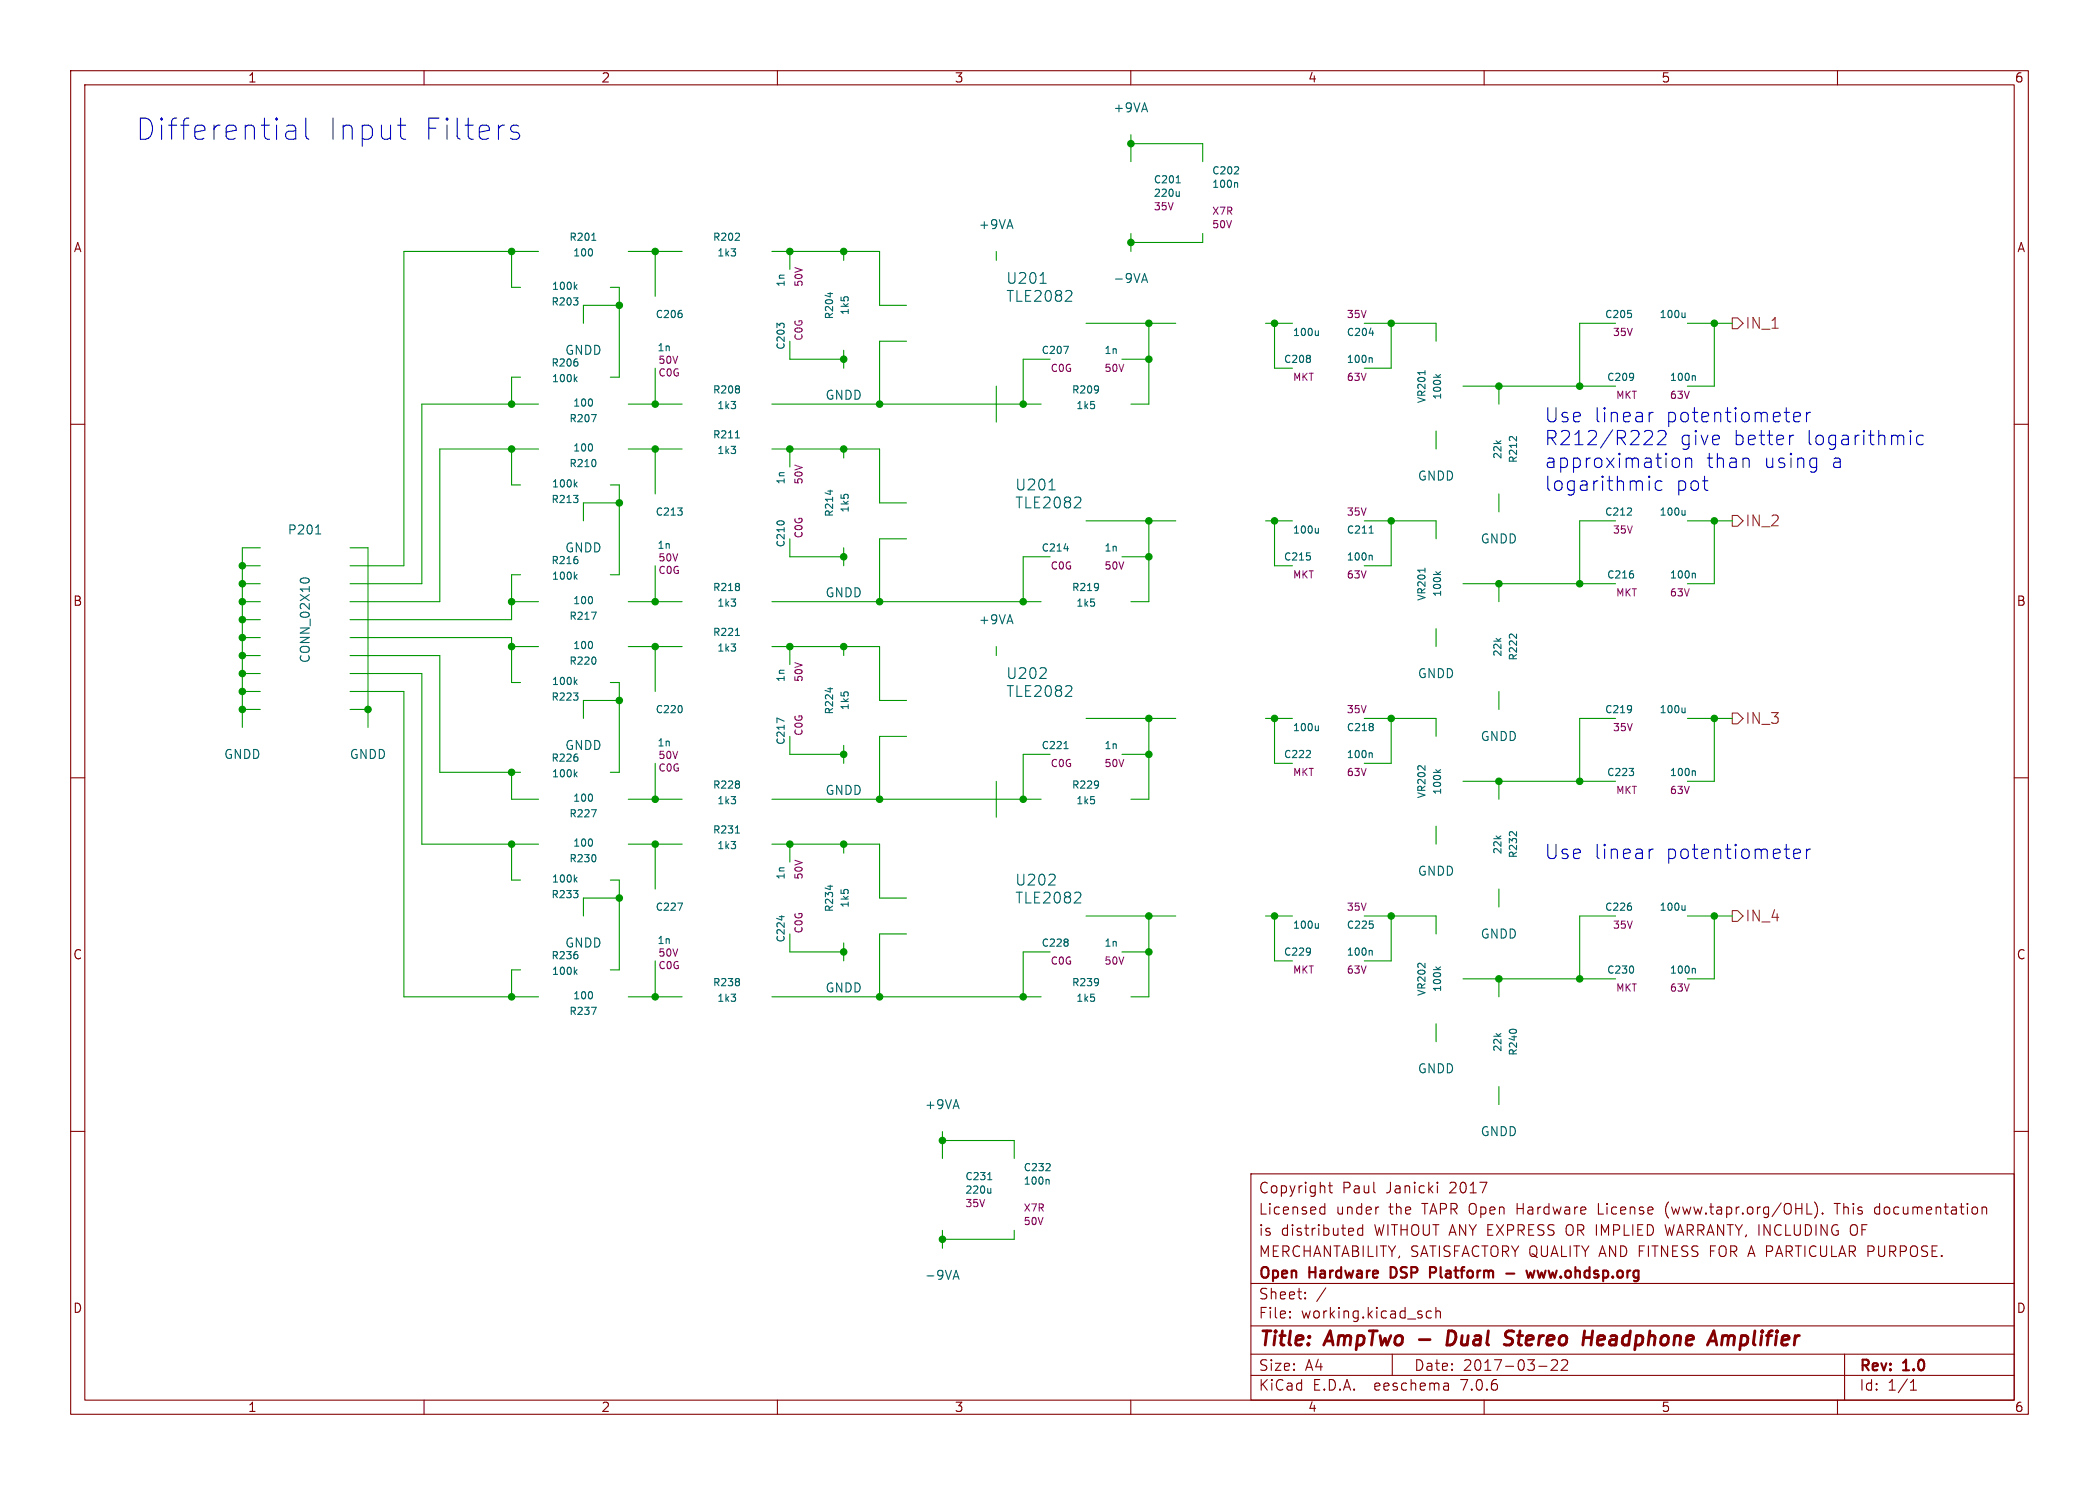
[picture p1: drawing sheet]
<svg xmlns="http://www.w3.org/2000/svg" width="297mm" height="210mm" viewBox="0 0 297 210" stroke-linecap="round" stroke-linejoin="round" font-family="sans-serif">
<g fill="none" stroke="#840000" stroke-width=".15">
<path d="M10 10h277v190h-277zM12 12h273v186h-273zM60 10v2M110 10v2M160 10v2M210 10v2M260 10v2M10 60h2M285 60h2M10 110h2M285 110h2M10 160h2"/>
<path d="M285 160h2M177 166h108v32h-108zM186.9 171.6l.1 .1 .5-.1M186.9 170.8l.1-.1 .5 .1M187.5 170.2v1.5M188 167.7h.5M188.2 167.2v1.3v.1l.3 .1M191.5 173.8v.3l-.7 .1M192.8 173.2v1.5M192.8 173.8l-.4-.1-.3 .3v.4l.1 .2 .2 .1 .4-.1M195 170.7h.1M203.4 167.2v.1"/>
<path d="M203.4 167.7v1M203.4 167.2l-.1 .1h.1M203.4 167.2l.1 .1h-.1M235.6 173.2l.4 1.5M235.7 170.6v.4v.6M255.7 171.7h.7M256.7 170a1.73 1.73 0 0 1 0 2.3M257.9 171.6h.1l-.1 .1M257.9 171.6h-.1l.1 .1M257.9 171.6v.1M259.5 170.2h.9M262.5 173.2a.51 .51 0 0 0-.7 .5v.5a.51 .51 0 0 0 .7 .5"/>
<path d="M265.8 170.7l-.4 .1-.2 .2 .1 .6 .2 .1h.3M280.5 170.8l.2-.1 .3 .1 .1 .9M60 198v2M110 198v2M160 198v2M177 194.5h108M177 191.5h108M177 187.5h108M177 181.5h108M182.5 186.3h.1l-.1 .1M182.5 186.3v.1M182.5 185.5v.1"/>
<path d="M182.5 185.5h.1l-.1 .1M184.7 183.6v.1M184.7 183.6h-.1l.1 .1M184.7 182.8v.1M184.7 182.8h-.1l.1 .1M187.6 182.1l-1.3 2M197 191.5v3M202.5 185.5l-.4-.1-.3 .3v.4l.2 .2 .1 .1 .4-.1M203.2 185.5a.37 .37 0 0 1 .6 .1v.8M203.2 184.9v1.5M204.9 195.7l.1 .9M205 196.5l-.2 .1"/>
<path d="M205 196h-.2M210 198v2M217.7 193.2h1.2M219.5 192.4l.2-.1 .5 .1a.41 .41 0 0 1 .1 .5l-.8 .9h.9M221 192.4l.2-.1 .5 .1a.41 .41 0 0 1 0 .5l-.8 .9h.9M260 198v2M261 191.5v6.5M270.3 196.6h.9M270.3 195.5l.4-.4v1.5"/>
</g>
<path d="M200.8 189.4h1.5M205.7 188.3l-.7-.1-.3 2h.5l.5-.3M213.3 189.2l.4 .1a.49 .49 0 0 1 .3 .5 .49 .49 0 0 1-.4 .4M213.5 188.2l.7 .1M224.1 189.2h1.1M225.4 188.2l-.3 2M226.8 188.9l-.6 .1-.1 .2-.1 .7 .1 .2 .2 .1h.3M227 189.4l-.9 .1M243.7 189.1a.49 .49 0 0 1 .9 .1M243.8 188.9l-.2 1.3M244.6 189.2l-.2 1M245.2 188.9l-.5 .1-.1 .2" fill="none" stroke="#840000" stroke-width=".4"/>
<path d="M197.1 179.2h-.3v1.5h.3M202.3 179.2l.8 .1M203.1 179.9l-.8 .1M216 179.7l.3 1 .3-.7 .2 .7 .3-1M217.6 179.7l.2 1 .3-.7M213.1 180.1h1.2" fill="none" stroke="#840000" stroke-width=".3"/>
<path d="M245.1 45h.8l.7 .7-.7 .8h-.8zM245.1 72.9h.8l.7 .8-.7 .7h-.8zM245.1 100.8h.8l.7 .8-.7 .8h-.8zM245.1 128.8h.8l.7 .7-.7 .8h-.8z" fill="none" stroke="#725600" stroke-width=".15"/>
<g fill="none" stroke="#0000c2" stroke-width=".15">
<path d="M40.6 17.8l.2-.1h.6l.3 .1 .1 .3v1.6M41.8 18.4l-.2 .2h-.8a.59 .59 0 0 0-.4 .5 .59 .59 0 0 0 .4 .6h.8l.2-.1M43.3 16.7v2.6l.1 .3 .3 .1M56.3 17.7h1.1M56.7 19.3l.1 .3 .6 .1M72.2 18.3l.2 .3 1 .2 .1 .3-.1 .5-.3 .1h-.6l-.3-.1M73.4 17.8l-.3-.1h-.4l-.3 .1-.2 .3M233.4 58.3v1.4M233.9 58.3a.51 .51 0 0 0-.5 .4M253.8 59l1-.2-.1-.4-.6-.1-.3 .3v.8l.1 .2 .2 .1 .6-.1M255.6 58.3v1.4M256.2 58.3a.51 .51 0 0 0-.6 .4"/>
<path d="M233 60.9h.4a.54 .54 0 0 1 .3 .8l-1.1 1.2h1.2M233.4 68v1.3M234.9 60.9l-.3 .2M235.2 68.1l-.6-.1-.4 .4v.6l.2 .3h.2h.6M235.7 61.5l-.1 .2-1.1 1.2h1.2M236.7 65a.54 .54 0 0 1 .5-.2 .54 .54 0 0 1 .5 .4v.5a.54 .54 0 0 1-.5 .4 .54 .54 0 0 1-.5-.2M238.5 65a.5 .5 0 0 1 .9 .1v1M238.5 64.8v1.3M253.8 61.5h-.2l-.3 .2M256.9 64.8l.1 .1M257 64.8v1.6v.2M257 66l-.1 .1"/>
<path d="M270.3 60.9v.2M270.3 61.5v1.4M270.3 60.9l-.1 .1 .1 .1M270.3 60.9l.1 .1-.1 .1M272.1 61.6l-.5-.1-.4 .4v.6l.2 .3 .2 .1 .5-.1M233.4 120.1v1.3M233.9 120.1a.51 .51 0 0 0-.5 .4M253.8 120.7l1-.1-.1-.4-.6-.1-.3 .3v.7l.1 .2 .2 .1 .6-.1M255.6 120.1v1.3M256.2 120.1a.51 .51 0 0 0-.6 .4"/>
</g>
<g fill="none" stroke="#009600" stroke-width=".15">
<path d="M160 19.1v3.8M72.4 35.6v5h1.3M76.2 35.6h-19.1v44.4h-7.6M88.9 35.6h7.6M92.7 35.6v6.3M109.2 35.6h15.3v7.6h3.8M111.8 35.6v2.5M119.4 35.6v1.2M141 35.6v1.2M160 20.3h10.2v2.6M160 33v2.6M170.2 33v1.3h-10.2"/>
<path d="M73.7 53.3h-1.3v3.9M76.2 57.2h-16.5v25.4h-10.2M86.4 40.6h1.2v12.7h-1.2M87.6 43.2h-5.1v2.5M88.9 57.2h7.6M92.7 52.1v5.1M109.2 57.2h38.1M111.8 48.3v2.5h7.6M119.4 49.5v2.6M128.3 48.3h-3.8v8.9M141 54.6v5.1M148.6 50.8h-3.8v6.4"/>
<path d="M153.7 45.7h12.7M158.7 50.8h3.9M162.6 45.7v11.5h-2.6M179.1 45.7h3.8M180.3 45.7v6.4h2.6M193 45.7h10.2v2.6M196.8 45.7v6.4h-3.8M207 54.6h21.6M212.1 54.6v2.6M228.6 45.7h-5.1v8.9M238.8 45.7h6.3M242.6 45.7v8.9h-3.8"/>
<path d="M36.8 77.5h-2.5v25.4M49.5 77.5h2.6v25.4M72.4 63.5v5.1h1.3M76.2 63.5h-14v21.6h-12.7M86.4 68.6h1.2v12.7h-1.2M87.6 71.1h-5.1v2.6M88.9 63.5h7.6M92.7 63.5v6.4M109.2 63.5h15.3v7.6h3.8M111.8 76.2v2.5h7.6M111.8 63.5v2.5M119.4 63.5v1.3"/>
<path d="M119.4 77.5v2.5M128.3 76.2h-3.8v8.9M148.6 78.7h-3.8v6.4M153.7 73.7h12.7M158.7 78.7h3.9M162.6 73.7v11.4h-2.6M179.1 73.7h3.8M180.3 73.7v6.3h2.6M193 73.7h10.2v2.5M196.8 73.7v6.3h-3.8M203.2 61v2.5M212.1 69.9v2.5"/>
<path d="M228.6 73.7h-5.1v8.9M238.8 73.7h6.3M242.6 73.7v8.9h-3.8M34.3 85.1h2.5M34.3 82.6h2.5M34.3 80h2.5M34.3 97.8h2.5M34.3 95.3h2.5M34.3 92.7h2.5M34.3 90.2h2.5M34.3 87.6h2.5M49.5 97.8h7.6v43.2h19.1"/>
<path d="M49.5 90.2h22.9v6.3h1.3M49.5 95.3h10.2v24.1h16.5M49.5 92.7h12.7v16.5h11.5M72.4 85.1h3.8M72.4 91.4h3.8M73.7 81.3h-1.3v6.3h-22.9M86.4 96.5h1.2v12.7h-1.2M87.6 99.1h-5.1v2.5M88.9 85.1h7.6M88.9 91.4h7.6M92.7 80v5.1M92.7 91.4v6.4"/>
<path d="M109.2 85.1h38.1M109.2 91.4h15.3v7.7h3.8M111.8 91.4v2.6M119.4 91.4v1.3M141 91.4v1.3M203.2 88.9v2.5M207 82.6h21.6M212.1 82.6v2.5M212.1 97.8v2.5M34.3 100.3h2.5M49.5 100.3h2.6M72.4 109.2v3.8h3.8"/>
<path d="M72.4 119.4v5.1h1.3M88.9 113h7.6M88.9 119.4h7.6M92.7 108v5M92.7 119.4v6.3M109.2 113h38.1M109.2 119.4h15.3v7.6h3.8M111.8 104.1v2.6h7.6M111.8 119.4v2.5M119.4 105.4v2.6M119.4 119.4v1.3M128.3 104.1h-3.8v8.9"/>
<path d="M141 110.5v5.1M148.6 106.7h-3.8v6.3M153.7 101.6h12.7M158.7 106.7h3.9M162.6 101.6v11.4h-2.6M179.1 101.6h3.8M180.3 101.6v6.4h2.6M193 101.6h10.2v2.5M196.8 101.6v6.4h-3.8M203.2 116.8v2.6M207 110.5h21.6M212.1 110.5v2.5"/>
<path d="M228.6 101.6h-5.1v8.9M238.8 101.6h6.3M242.6 101.6v8.9h-3.8M73.7 137.2h-1.3v3.8M86.4 124.5h1.2v12.7h-1.2M87.6 127h-5.1v2.5M92.7 135.9v5.1M111.8 132.1v2.5h7.6M119.4 133.4v2.5M128.3 132.1h-3.8v8.9M148.6 134.6h-3.8v6.4M153.7 129.5h12.7"/>
<path d="M158.7 134.6h3.9M162.6 129.5v11.5h-2.6M179.1 129.5h3.8M180.3 129.5v6.4h2.6M193 129.5h10.2v2.6M196.8 129.5v6.4h-3.8M207 138.4h21.6M212.1 125.7v2.6M212.1 138.4v2.6M228.6 129.5h-5.1v8.9M238.8 129.5h6.3M242.6 129.5v8.9h-3.8"/>
<path d="M88.9 141h7.6M109.2 141h38.1M203.2 144.8v2.5M212.1 153.7v2.5M133.3 160v3.8M133.3 174v2.5M133.3 161.3h10.2v2.5M143.5 174v1.3h-10.2"/>
</g>
<g fill="none" stroke="#006464" stroke-width=".15">
<path d="M83.7 34h.6M83.8 35.4v.6M104 34h.6M104.6 33.1v.3M161.7 39.6h.6M162 38.7l.4 1.2M166.4 25.9h.6M166.9 27.1v.7M166.9 27.7l-.3 .1M174.6 24.6h.7M174.8 25.8l.3 .2v.5M175.2 23.7v.3"/>
<path d="M81.1 42.1h.7l-.4 .4M81.4 53.6l.3 .4M81.4 40.5l.3 .4M81.7 53.3l-.4 .4M81.7 40.2l-.4 .4M81.7 51.2v.5M81.7 42.6v.4M83.7 58.6h.7l-.5 1M83.8 56.6v.6M96.5 44.4v.4M104.6 54.7v.2M104.6 55.1v.4"/>
<path d="M110.3 46.1l-.4-.4v.6M110.4 45.8h.5M117.5 41.4v.6M147.2 40.1h.8M150.5 49h.7l-.5 1M151.5 41.2a.41 .41 0 0 1 .1 .5l-.9 .9h1M155.4 54.7v.6M155.4 55v.1M185.4 50.3v.3M185.4 50.8v.4M186.5 46.8v.7M186.5 47.4l-.2 .1"/>
<path d="M193.7 47.1h.7M193.9 50.6l.3 .1v.6M201.6 52.4v.6M203.2 53l.3 .4M203.8 53l-.3 .3M230.8 44.4v.4M231.1 52.9v.7M231.1 53.2v.1M238.4 44.2v.7M238.4 44.8l-.3 .1M239.6 53.1l.3 .2v.5M44.7 75.5h.7"/>
<path d="M81.1 70.1h.7l-.4 .3M81.4 68.5l.3 .4M81.7 68.2l-.4 .4M81.7 70.5v.5M81.7 79.2v.4M83.8 63v.6M84.3 65.2v.6M95.9 71.8h.6l-.3 .4M96.5 72.3v.5M104.1 61.9h.5M110.1 73.7h.7M117.5 69.3v.6"/>
<path d="M148.4 69.3h.9M150.6 77.6h.6M152.8 70.4a.41 .41 0 0 1 .1 .5l-.9 .9h.9M185.4 78.7v.4M186.5 74.7v.7M186.5 75.3l-.2 .1M193.7 75.4h.6M193.9 78.5l.3 .2v.5M213.7 61.8h.3M214.6 61.7v.7M230.2 72.9h.7M230.8 71.9v.4"/>
<path d="M238.4 72.2v.7M238.4 72.8l-.3 .1M42.5 82a.79 .79 0 0 1 1.3 0M81.1 98h.7l-.4 .4M81.4 81.5l.3 .4M81.4 96.4l.3 .4M81.7 81.2l-.4 .4M81.7 96.1l-.4 .4M81.7 98.5v.4M83.7 86.6h.7l-.5 1M83.8 84.6v.6M83.8 90.9v.6"/>
<path d="M84.3 93.1v.6M96.5 100v.6M104.1 89.9h.5M104.6 82.6v.2M104.6 83v.4M117.5 97.2v.7M147.1 95.9h.9M148 94.6v.1v.4M151.5 97a.41 .41 0 0 1 .1 .6l-.9 .9h1M155.4 82.6v.7M155.4 82.9v.1M201.6 80.3v.6"/>
<path d="M203.2 80.9l.3 .3M203.8 80.9l-.3 .2M213.7 89.7h.3M214.6 89.7v.6M230.8 99.9v.7M231.1 81.2v.4M239.6 81.1l.3 .1v.5M81.4 109.5l.3 .4M81.7 109.2l-.4 .4M81.7 107.1v.5M83.7 114.5h.7l-.5 1M83.8 112.5v.6"/>
<path d="M83.8 118.8v.7M104.1 117.8h.5M104.6 110.5v.3M104.6 111v.4M111 102l-1.1-.5v.7M150.6 105.9h.5M155.4 110.5v.7M155.4 110.9v.1M184.8 107.1h.6M185.4 106.2v.4M186.5 102.7v.6M186.5 103.2l-.2 .1"/>
<path d="M193.9 106.5l.3 .1v.5M194.3 102.4v.3M194.3 102.8v.4M203.2 108.8l.3 .4M203.8 108.8l-.3 .3M213.7 117.7h.3M214.6 117.6v.6M230.5 108.7h.6l-.3 .4M230.9 100.2l-.1 .1M231.1 109.1v.5M238.4 100.1v.7M238.4 100.7l-.3 .1"/>
<path d="M239.6 109l.3 .1v.6M81.1 125.9h.7l-.4 .4M81.4 137.4l.3 .4M81.4 124.4l.3 .3M81.7 137.1l-.4 .4M81.7 124.1l-.4 .4M81.7 126.4v.5M81.7 135.1v.4M84.3 121.1v.6M95.9 127.7h.7l-.5 1M104.6 138.5v.2M104.6 138.9v.4"/>
<path d="M110.6 129.5v.6M117.5 125.2v.6M148.4 125.2h.9M149.2 123.8l.1 .1-.1 .4M151.1 132.9v.2M151.1 133.3v.4M152.8 126.2a.41 .41 0 0 1 .1 .6l-.9 .9h.9M155.4 138.5v.7M155.4 138.8v.1M185.4 134.2v.6M185.4 134.5v.1M186.5 130.6v.7"/>
<path d="M186.5 131.2l-.2 .1M193.9 134.4l.3 .1v.6M194.3 130.7v.5M203.2 136.7l.3 .4M203.8 136.7l-.3 .3M230.8 128.2v.4M231.1 136.8v.6M238.4 128.1v.6M238.4 128.6l-.3 .1M239.6 136.9l.3 .2v.5M83.7 142.4h.7l-.5 1.1M83.8 140.4v.7"/>
<path d="M213.8 145.6h.6M135.3 179.6l.4 1.3M139.8 166.8h.5M140.2 168.1v.6M140.2 168.6l-.3 .1M148 165.6h.6M148.2 166.8l.2 .1v.6M148.5 164.6v.4M135 180.6h.6"/>
</g>
<g fill="#009600" stroke="#009600" stroke-width=".15">
<circle cx="223.5" cy="54.6" r=".46"/>
<circle cx="212.1" cy="54.6" r=".46"/>
<circle cx="196.8" cy="45.7" r=".46"/>
<circle cx="212.1" cy="82.6" r=".46"/>
<circle cx="223.5" cy="82.6" r=".46"/>
<circle cx="196.8" cy="101.6" r=".46"/>
<circle cx="180.3" cy="129.5" r=".46"/>
<circle cx="196.8" cy="129.5" r=".46"/>
<circle cx="180.3" cy="101.6" r=".46"/>
<circle cx="160" cy="20.3" r=".46"/>
<circle cx="144.8" cy="85.1" r=".46"/>
<circle cx="144.8" cy="57.2" r=".46"/>
<circle cx="162.6" cy="50.8" r=".46"/>
<circle cx="162.6" cy="73.7" r=".46"/>
<circle cx="162.6" cy="78.7" r=".46"/>
<circle cx="162.6" cy="101.6" r=".46"/>
<circle cx="162.6" cy="106.7" r=".46"/>
<circle cx="162.6" cy="134.6" r=".46"/>
<circle cx="162.6" cy="129.5" r=".46"/>
<circle cx="133.3" cy="175.3" r=".46"/>
<circle cx="144.8" cy="113" r=".46"/>
<circle cx="133.3" cy="161.3" r=".46"/>
<circle cx="144.8" cy="141" r=".46"/>
<circle cx="242.6" cy="101.6" r=".46"/>
<circle cx="212.1" cy="110.5" r=".46"/>
<circle cx="223.5" cy="110.5" r=".46"/>
<circle cx="242.6" cy="45.7" r=".46"/>
<circle cx="242.6" cy="73.7" r=".46"/>
<circle cx="196.8" cy="73.7" r=".46"/>
<circle cx="180.3" cy="73.7" r=".46"/>
<circle cx="160" cy="34.3" r=".46"/>
<circle cx="162.6" cy="45.7" r=".46"/>
<circle cx="180.3" cy="45.7" r=".46"/>
<circle cx="212.1" cy="138.4" r=".46"/>
<circle cx="223.5" cy="138.4" r=".46"/>
<circle cx="242.6" cy="129.5" r=".46"/>
<circle cx="119.4" cy="35.6" r=".46"/>
<circle cx="111.8" cy="35.6" r=".46"/>
<circle cx="119.4" cy="50.8" r=".46"/>
<circle cx="124.5" cy="57.2" r=".46"/>
<circle cx="119.4" cy="63.5" r=".46"/>
<circle cx="119.4" cy="78.7" r=".46"/>
<circle cx="92.7" cy="57.2" r=".46"/>
<circle cx="111.8" cy="63.5" r=".46"/>
<circle cx="87.6" cy="43.2" r=".46"/>
<circle cx="92.7" cy="35.6" r=".46"/>
<circle cx="52.1" cy="100.3" r=".46"/>
<circle cx="34.3" cy="97.8" r=".46"/>
<circle cx="34.3" cy="100.3" r=".46"/>
<circle cx="34.3" cy="95.3" r=".46"/>
<circle cx="72.4" cy="91.4" r=".46"/>
<circle cx="72.4" cy="85.1" r=".46"/>
<circle cx="92.7" cy="63.5" r=".46"/>
<circle cx="87.6" cy="71.1" r=".46"/>
<circle cx="92.7" cy="85.1" r=".46"/>
<circle cx="92.7" cy="91.4" r=".46"/>
<circle cx="34.3" cy="82.6" r=".46"/>
<circle cx="34.3" cy="87.6" r=".46"/>
<circle cx="34.3" cy="85.1" r=".46"/>
<circle cx="34.3" cy="80" r=".46"/>
<circle cx="34.3" cy="92.7" r=".46"/>
<circle cx="34.3" cy="90.2" r=".46"/>
<circle cx="72.4" cy="63.5" r=".46"/>
<circle cx="72.4" cy="57.2" r=".46"/>
<circle cx="72.4" cy="35.6" r=".46"/>
<circle cx="92.7" cy="141" r=".46"/>
<circle cx="72.4" cy="141" r=".46"/>
<circle cx="87.6" cy="127" r=".46"/>
<circle cx="72.4" cy="119.4" r=".46"/>
<circle cx="111.8" cy="91.4" r=".46"/>
<circle cx="119.4" cy="106.7" r=".46"/>
<circle cx="124.5" cy="85.1" r=".46"/>
<circle cx="119.4" cy="91.4" r=".46"/>
<circle cx="111.8" cy="119.4" r=".46"/>
<circle cx="119.4" cy="119.4" r=".46"/>
<circle cx="124.5" cy="141" r=".46"/>
<circle cx="119.4" cy="134.6" r=".46"/>
<circle cx="124.5" cy="113" r=".46"/>
<circle cx="72.4" cy="109.2" r=".46"/>
<circle cx="92.7" cy="113" r=".46"/>
<circle cx="92.7" cy="119.4" r=".46"/>
<circle cx="87.6" cy="99.1" r=".46"/>
</g>
<g font-size="4.2" fill="#0000c2">
<text x="19" y="20.1">Differential</text>
<text x="46.2" y="20.1">Input</text>
<text x="59.6" y="20.1">Filters</text>
</g>
<g font-size="2.8" fill="#0000c2">
<text x="218.4" y="59.9">Use</text>
<text x="225.5" y="59.9">linear</text>
<text x="235.7" y="59.9">potentiometer</text>
<text x="218.4" y="63.1">R212/R222</text>
<text x="237.6" y="63.1">give</text>
<text x="245.2" y="63.1">better</text>
<text x="255.6" y="63.1">logarithmic</text>
<text x="218.4" y="66.4">approximation</text>
<text x="218.4" y="69.6">logarithmic</text>
<text x="237" y="69.6">pot</text>
<text x="241.3" y="66.4">than</text>
<text x="249.5" y="66.4">using</text>
<text x="259.1" y="66.4">a</text>
<text x="218.4" y="121.7">Use</text>
<text x="225.5" y="121.7">linear</text>
<text x="235.7" y="121.7">potentiometer</text>
</g>
<g font-size="2.8" fill="#840000">
<text x="178" y="190.9">Title:</text>
<text x="187.7" y="190.9">AmpTwo</text>
<text x="206.4" y="190.9">Dual</text>
<text x="215.4" y="190.9">Stereo</text>
<text x="227.2" y="190.9">Headphone</text>
<text x="245.9" y="190.9">Amplifier</text>
</g>
<g font-size="2.1" fill="#006464">
<text x="142.3" y="40.4">U201</text>
<text x="142.3" y="42.9">TLE2082</text>
<text x="143.6" y="69.6">U201</text>
<text x="143.6" y="72.1">TLE2082</text>
<text x="142.3" y="96.2">U202</text>
<text x="142.3" y="98.8">TLE2082</text>
<text x="143.6" y="125.5">U202</text>
<text x="143.6" y="128">TLE2082</text>
</g>
<g font-size="2.1" fill="#725600">
<text x="246.9" y="46.7">IN_1</text>
<text x="246.9" y="74.7">IN_2</text>
<text x="246.9" y="102.6">IN_3</text>
<text x="246.9" y="130.5">IN_4</text>
</g>
<g font-size="2.1" fill="#840000">
<text x="178" y="172">Licensed</text>
<text x="178" y="169">Copyright</text>
<text x="189" y="172">under</text>
<text x="189.9" y="169">Paul</text>
<text x="196.2" y="169">Janicki</text>
<text x="196.6" y="172">the</text>
<text x="201.4" y="172">TAPR Open</text>
<text x="205.3" y="169">2017</text>
<text x="215" y="172">Hardware</text>
<text x="226.7" y="172">License</text>
<text x="236.3" y="172">(www.tapr.org/OHL).</text>
<text x="260.5" y="172">This</text>
<text x="266.3" y="172">documentation</text>
<text x="178" y="178">MERCHANTABILITY, SATISFACTORY QUALITY AND FITNESS FOR A PARTICULAR PURPOSE.</text>
<text x="178" y="175">is</text>
<text x="181.2" y="175">distributed</text>
<text x="194.5" y="175">WITHOUT ANY EXPRESS OR IMPLIED</text>
<text x="236.4" y="175">WARRANTY, INCLUDING</text>
<text x="262.8" y="175">OF</text>
<text x="178" y="184">Sheet:</text>
<text x="178" y="181.2">Open</text>
<text x="185.3" y="181.2">Hardware</text>
<text x="197.4" y="181.2">DSP</text>
<text x="203.6" y="181.2">Platform</text>
<text x="218.6" y="181.2">www.ohdsp.org</text>
<text x="178" y="186.7">File:</text>
<text x="184.1" y="186.7">working.kicad_sch</text>
<text x="178" y="196.9">KiCad</text>
<text x="178" y="194.1">Size:</text>
<text x="184.7" y="194.1">A4</text>
<text x="185.7" y="196.9">E.D.A.</text>
<text x="194.6" y="196.9">eeschema</text>
<text x="200" y="194.1">Date:</text>
<text x="207" y="196.9">7.0.6</text>
<text x="207" y="194.1">2017-03-22</text>
<text x="263" y="194.3">Rev:</text>
<text x="263" y="196.9">Id:</text>
<text x="267.1" y="196.9">1/1</text>
<text x="269.4" y="194.3">1.0</text>
</g>
<g font-size="1.8" fill="#840000">
<text x="35" y="11.9">1</text>
<text x="85" y="11.9">2</text>
<text x="135" y="11.9">3</text>
<text x="185" y="11.9">4</text>
<text x="235" y="11.9">5</text>
<text x="285" y="11.9">6</text>
<text x="10.3" y="35.9">A</text>
<text x="285.3" y="35.9">A</text>
<text x="10.3" y="85.9">B</text>
<text x="285.3" y="85.9">B</text>
<text x="10.3" y="135.9">C</text>
<text x="285.3" y="135.9">C</text>
<text x="10.3" y="185.9">D</text>
<text x="285.3" y="185.9">D</text>
<text x="35" y="199.9">1</text>
<text x="85" y="199.9">2</text>
<text x="135" y="199.9">3</text>
<text x="185" y="199.9">4</text>
<text x="235" y="199.9">5</text>
<text x="285" y="199.9">6</text>
</g>
<g font-size="1.8" fill="#006464">
<text x="157.4" y="16.1">+9VA</text>
<text x="138.4" y="32.6">+9VA</text>
<text x="157.4" y="40.2">-9VA</text>
<text x="79.9" y="50.4">GNDD</text>
<text x="116.7" y="56.7">GNDD</text>
<text x="200.5" y="68.2">GNDD</text>
<text x="40.6" y="75.8">P201</text>
<text x="209.4" y="77.1">GNDD</text>
<text x="79.9" y="78.3">GNDD</text>
<text x="116.7" y="84.7">GNDD</text>
<text x="138.4" y="88.5">+9VA</text>
<text x="44" y="93.9" transform="rotate(-90 44 93.9)">CONN_02X10</text>
<text x="200.5" y="96.1">GNDD</text>
<text x="31.6" y="107.5">GNDD</text>
<text x="49.4" y="107.5">GNDD</text>
<text x="79.9" y="106.3">GNDD</text>
<text x="209.4" y="105">GNDD</text>
<text x="116.7" y="112.6">GNDD</text>
<text x="200.5" y="124.1">GNDD</text>
<text x="79.9" y="134.2">GNDD</text>
<text x="209.4" y="132.9">GNDD</text>
<text x="116.7" y="140.6">GNDD</text>
<text x="200.5" y="152">GNDD</text>
<text x="130.8" y="157.1">+9VA</text>
<text x="209.4" y="160.9">GNDD</text>
<text x="130.8" y="181.2">-9VA</text>
</g>
<g font-size="1.4" fill="#006464">
<text x="163.2" y="26.1">C201</text>
<text x="163.2" y="28">220u</text>
<text x="171.4" y="24.9">C202</text>
<text x="171.4" y="26.8">100n</text>
<text x="80.5" y="34.3">R201</text>
<text x="100.8" y="34.3">R202</text>
<text x="78" y="41.2">100k</text>
<text x="81" y="36.5">100</text>
<text x="101.4" y="36.5">1k3</text>
<text x="111.2" y="40.7" transform="rotate(-90 111.2 40.7)">1n</text>
<text x="77.9" y="43.4">R203</text>
<text x="92.7" y="45.2">C206</text>
<text x="118.1" y="45.3" transform="rotate(-90 118.1 45.3)">R204</text>
<text x="120.3" y="44.7" transform="rotate(-90 120.3 44.7)">1k5</text>
<text x="182.8" y="47.7">100u</text>
<text x="190.5" y="47.7">C204</text>
<text x="227" y="45.2">C205</text>
<text x="234.7" y="45.2">100u</text>
<text x="77.9" y="52">R206</text>
<text x="111.2" y="49.6" transform="rotate(-90 111.2 49.6)">C203</text>
<text x="147.3" y="50.3">C207</text>
<text x="156.2" y="50.3">1n</text>
<text x="181.6" y="51.5">C208</text>
<text x="190.5" y="51.5">100n</text>
<text x="78" y="54.3">100k</text>
<text x="80.5" y="59.9">R207</text>
<text x="81" y="57.7">100</text>
<text x="100.8" y="55.9">R208</text>
<text x="101.4" y="58.1">1k3</text>
<text x="151.6" y="55.9">R209</text>
<text x="152.2" y="58.1">1k5</text>
<text x="201.9" y="57.1" transform="rotate(-90 201.9 57.1)">VR201</text>
<text x="204.1" y="56.6" transform="rotate(-90 204.1 56.6)">100k</text>
<text x="227.3" y="54.1">C209</text>
<text x="236.2" y="54.1">100n</text>
<text x="81" y="64.1">100</text>
<text x="100.8" y="62.2">R211</text>
<text x="101.4" y="64.4">1k3</text>
<text x="212.6" y="65" transform="rotate(-90 212.6 65)">22k</text>
<text x="214.9" y="65.6" transform="rotate(-90 214.9 65.6)">R212</text>
<text x="77.9" y="71.3">R213</text>
<text x="78" y="69.1">100k</text>
<text x="80.5" y="66.3">R210</text>
<text x="111.2" y="68.6" transform="rotate(-90 111.2 68.6)">1n</text>
<text x="92.7" y="73.1">C213</text>
<text x="111.2" y="77.5" transform="rotate(-90 111.2 77.5)">C210</text>
<text x="118.1" y="73.2" transform="rotate(-90 118.1 73.2)">R214</text>
<text x="120.3" y="72.6" transform="rotate(-90 120.3 72.6)">1k5</text>
<text x="182.8" y="75.7">100u</text>
<text x="190.5" y="75.7">C211</text>
<text x="227" y="73.1">C212</text>
<text x="234.7" y="73.1">100u</text>
<text x="77.9" y="80">R216</text>
<text x="78" y="82.2">100k</text>
<text x="100.8" y="83.8">R218</text>
<text x="147.3" y="78.2">C214</text>
<text x="151.6" y="83.8">R219</text>
<text x="156.2" y="78.2">1n</text>
<text x="181.6" y="79.5">C215</text>
<text x="190.5" y="79.5">100n</text>
<text x="227.3" y="82">C216</text>
<text x="236.2" y="82">100n</text>
<text x="80.5" y="87.9">R217</text>
<text x="81" y="85.6">100</text>
<text x="101.4" y="86">1k3</text>
<text x="152.2" y="86">1k5</text>
<text x="201.9" y="85.1" transform="rotate(-90 201.9 85.1)">VR201</text>
<text x="204.1" y="84.5" transform="rotate(-90 204.1 84.5)">100k</text>
<text x="80.5" y="94.2">R220</text>
<text x="81" y="92">100</text>
<text x="100.8" y="90.1">R221</text>
<text x="101.4" y="92.4">1k3</text>
<text x="212.6" y="93" transform="rotate(-90 212.6 93)">22k</text>
<text x="214.9" y="93.5" transform="rotate(-90 214.9 93.5)">R222</text>
<text x="77.9" y="99.3">R223</text>
<text x="78" y="97.1">100k</text>
<text x="92.7" y="101.1">C220</text>
<text x="111.2" y="96.6" transform="rotate(-90 111.2 96.6)">1n</text>
<text x="118.1" y="101.1" transform="rotate(-90 118.1 101.1)">R224</text>
<text x="120.3" y="100.5" transform="rotate(-90 120.3 100.5)">1k5</text>
<text x="227" y="101.1">C219</text>
<text x="234.7" y="101.1">100u</text>
<text x="77.9" y="107.9">R226</text>
<text x="111.2" y="105.4" transform="rotate(-90 111.2 105.4)">C217</text>
<text x="147.3" y="106.1">C221</text>
<text x="156.2" y="106.1">1n</text>
<text x="181.6" y="107.4">C222</text>
<text x="182.8" y="103.6">100u</text>
<text x="190.5" y="107.4">100n</text>
<text x="190.5" y="103.6">C218</text>
<text x="78" y="110.1">100k</text>
<text x="81" y="113.6">100</text>
<text x="100.8" y="111.7">R228</text>
<text x="101.4" y="113.9">1k3</text>
<text x="151.6" y="111.7">R229</text>
<text x="152.2" y="113.9">1k5</text>
<text x="201.9" y="113" transform="rotate(-90 201.9 113)">VR202</text>
<text x="204.1" y="112.5" transform="rotate(-90 204.1 112.5)">100k</text>
<text x="227.3" y="110">C223</text>
<text x="236.2" y="110">100n</text>
<text x="80.5" y="115.8">R227</text>
<text x="81" y="119.9">100</text>
<text x="100.8" y="118.1">R231</text>
<text x="78" y="125">100k</text>
<text x="80.5" y="122.1">R230</text>
<text x="101.4" y="120.3">1k3</text>
<text x="111.2" y="124.5" transform="rotate(-90 111.2 124.5)">1n</text>
<text x="212.6" y="120.9" transform="rotate(-90 212.6 120.9)">22k</text>
<text x="214.9" y="121.5" transform="rotate(-90 214.9 121.5)">R232</text>
<text x="77.9" y="127.2">R233</text>
<text x="92.7" y="129">C227</text>
<text x="118.1" y="129.1" transform="rotate(-90 118.1 129.1)">R234</text>
<text x="120.3" y="128.5" transform="rotate(-90 120.3 128.5)">1k5</text>
<text x="182.8" y="131.5">100u</text>
<text x="190.5" y="131.5">C225</text>
<text x="227" y="129">C226</text>
<text x="234.7" y="129">100u</text>
<text x="77.9" y="135.9">R236</text>
<text x="111.2" y="133.4" transform="rotate(-90 111.2 133.4)">C224</text>
<text x="147.3" y="134.1">C228</text>
<text x="156.2" y="134.1">1n</text>
<text x="181.6" y="135.4">C229</text>
<text x="190.5" y="135.4">100n</text>
<text x="227.3" y="137.9">C230</text>
<text x="236.2" y="137.9">100n</text>
<text x="78" y="138.1">100k</text>
<text x="80.5" y="143.7">R237</text>
<text x="81" y="141.5">100</text>
<text x="100.8" y="139.7">R238</text>
<text x="101.4" y="141.9">1k3</text>
<text x="151.6" y="139.7">R239</text>
<text x="152.2" y="141.9">1k5</text>
<text x="201.9" y="141" transform="rotate(-90 201.9 141)">VR202</text>
<text x="204.1" y="140.4" transform="rotate(-90 204.1 140.4)">100k</text>
<text x="212.6" y="148.9" transform="rotate(-90 212.6 148.9)">22k</text>
<text x="214.9" y="149.4" transform="rotate(-90 214.9 149.4)">R240</text>
<text x="136.5" y="167.1">C231</text>
<text x="144.7" y="165.8">C232</text>
<text x="144.7" y="167.7">100n</text>
<text x="136.5" y="169">220u</text>
</g>
<g font-size="1.4" fill="#840084">
<text x="163.2" y="29.9">35V</text>
<text x="171.4" y="32.5">50V</text>
<text x="171.4" y="30.6">X7R</text>
<text x="113.8" y="40.7" transform="rotate(-90 113.8 40.7)">50V</text>
<text x="190.5" y="45.2">35V</text>
<text x="228.1" y="47.7">35V</text>
<text x="92.9" y="49.9">1n</text>
<text x="93.1" y="51.7">50V</text>
<text x="93.1" y="53.4">C0G</text>
<text x="113.8" y="48.3" transform="rotate(-90 113.8 48.3)">C0G</text>
<text x="148.6" y="52.8">C0G</text>
<text x="156.2" y="52.8">50V</text>
<text x="182.8" y="54.1">MKT</text>
<text x="190.5" y="54.1">63V</text>
<text x="228.6" y="56.6">MKT</text>
<text x="236.2" y="56.6">63V</text>
<text x="113.8" y="68.6" transform="rotate(-90 113.8 68.6)">50V</text>
<text x="92.9" y="77.8">1n</text>
<text x="113.8" y="76.2" transform="rotate(-90 113.8 76.2)">C0G</text>
<text x="190.5" y="73.1">35V</text>
<text x="228.1" y="75.7">35V</text>
<text x="93.1" y="79.6">50V</text>
<text x="93.1" y="81.4">C0G</text>
<text x="148.6" y="80.7">C0G</text>
<text x="156.2" y="80.7">50V</text>
<text x="182.8" y="82">MKT</text>
<text x="190.5" y="82">63V</text>
<text x="228.6" y="84.6">MKT</text>
<text x="236.2" y="84.6">63V</text>
<text x="113.8" y="96.6" transform="rotate(-90 113.8 96.6)">50V</text>
<text x="190.5" y="101.1">35V</text>
<text x="92.9" y="105.8">1n</text>
<text x="93.1" y="107.5">50V</text>
<text x="113.8" y="104.2" transform="rotate(-90 113.8 104.2)">C0G</text>
<text x="228.1" y="103.6">35V</text>
<text x="93.1" y="109.3">C0G</text>
<text x="148.6" y="108.7">C0G</text>
<text x="156.2" y="108.7">50V</text>
<text x="182.8" y="110">MKT</text>
<text x="190.5" y="110">63V</text>
<text x="228.6" y="112.5">MKT</text>
<text x="236.2" y="112.5">63V</text>
<text x="113.8" y="124.5" transform="rotate(-90 113.8 124.5)">50V</text>
<text x="190.5" y="129">35V</text>
<text x="228.1" y="131.5">35V</text>
<text x="92.9" y="133.7">1n</text>
<text x="93.1" y="135.5">50V</text>
<text x="93.1" y="137.3">C0G</text>
<text x="113.8" y="132.1" transform="rotate(-90 113.8 132.1)">C0G</text>
<text x="148.6" y="136.6">C0G</text>
<text x="156.2" y="136.6">50V</text>
<text x="182.8" y="137.9">MKT</text>
<text x="190.5" y="137.9">63V</text>
<text x="228.6" y="140.4">MKT</text>
<text x="236.2" y="140.4">63V</text>
<text x="136.5" y="170.9">35V</text>
<text x="144.7" y="173.5">50V</text>
<text x="144.7" y="171.6">X7R</text>
</g>
</svg>
